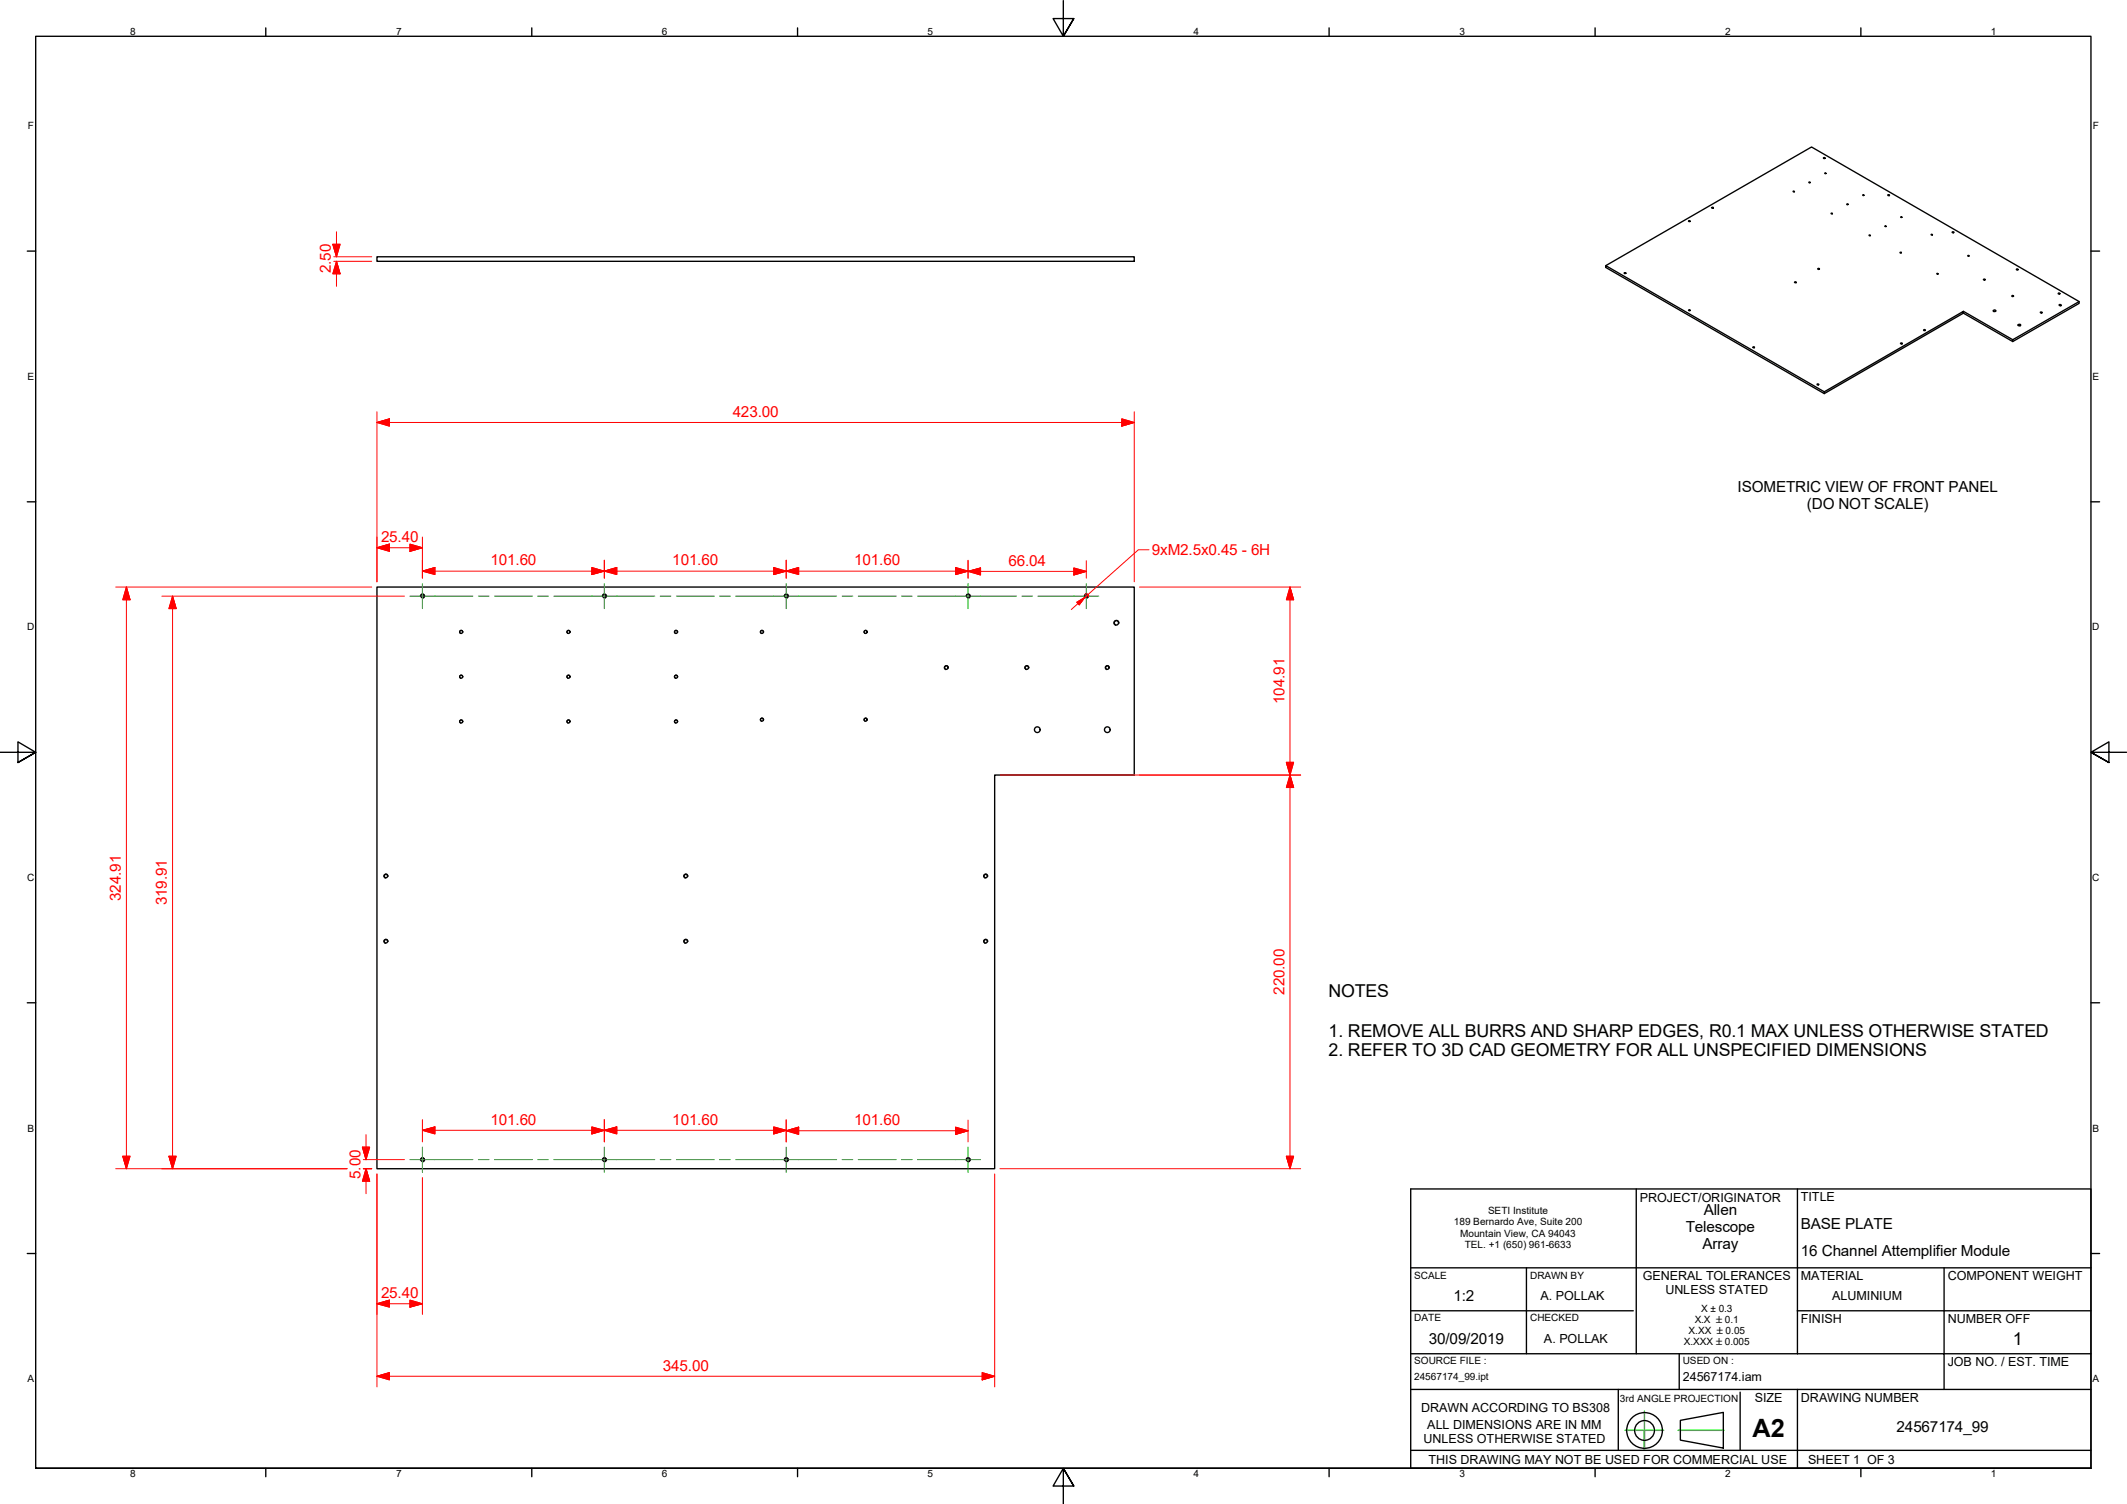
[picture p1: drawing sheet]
<svg xmlns="http://www.w3.org/2000/svg" width="594mm" height="420mm" viewBox="0 0 594 420" stroke-linecap="round" stroke-linejoin="round" font-family="sans-serif">
<!-- layer: Visible Edges(Design Office) -->
<g fill="none" stroke="#000" stroke-width=".38">
<path d="M478 58l.4-.1 .1 .2zM500.9 53.4l.3 .1-.2 .1zM505.2 50.9l.4 .1-.1 .1zM509.7 48.4h.3zM511.4 59.6l.4 .1zM515.8 57l.4 .1-.3 .1zM520.3 54.5h.3l-.2 .2zM527.3 54.4l.4 .1-.3 .2zM105.3 71.7h211.5v1.3h-211.5zM448.5 74.2l57.5-33.1 74.7 43.1v.6l-18.5 10.6M453.7 76.2l.5 .1-.4 .1zM471.7 61.6l.4 .1-.1 .2-.4-.1z"/>
<path d="M501.2 78.8l.4-.1 .1 .2zM507.7 75.1l.3-.1 .2 .2-.3 .1zM522.1 65.6l.3 .2-.2 .1zM526.4 63.2l.3-.1 .1 .2zM530.7 70.5h.4l-.1 .2zM530.9 60.6l.3 .1zM539.4 65.4l.4 .2h-.4zM541 76.4l.3 .1-.3 .1zM545.2 64.9l.5-.1-.2 .3zM549.6 71.4l.4 .1-.2 .1zM554 78.1l.3-.1 .2 .1-.3 .2zM563.2 75.2l.5 .1-.4 .1z"/>
<path d="M471.6 86.7l.5-.1-.1 .2zM530.8 95.9h.5l-.2 .2zM537.3 92.2l.2-.1 .3 .1-.4 .2zM548.4 87l13.8 7.9M556.7 86.7h.7a.35 .35 0 0 1-.3 .4 .35 .35 0 0 1-.4-.4zM561.9 82.7l.2-.2 .3 .2-.4 .1zM563.6 90.7l.5-.1 .3 .2a.4 .4 0 0 1-.4 .2 .4 .4 0 0 1-.4-.3zM569.9 87.2l.5 .1-.4 .1zM574.9 81.9l.5 .1-.4 .1zM575.1 85.1l.6 .2-.2 .1zM580.7 84.2l-18.5 10.7v.5l-13.8-7.9M507.6 107.3l.4 .1-.4 .1z"/>
<path d="M509.5 109.5l38.9-22.5v.5l-38.9 22.5zM509.5 109.5l-61-35.3v.5l61 35.3M105.3 164h211.5v52.5h-39v110h-172.5z"/>
<circle cx="509.5" cy="44.2" r=".2"/>
<circle cx="489.8" cy="97.1" r=".2"/>
<circle cx="118" cy="166.5" r=".48"/>
<circle cx="128.8" cy="176.5" r=".41"/>
<circle cx="158.8" cy="176.5" r=".41"/>
<circle cx="168.8" cy="166.5" r=".48"/>
<circle cx="188.8" cy="176.5" r=".41"/>
<circle cx="212.8" cy="176.5" r=".41"/>
<circle cx="219.6" cy="166.5" r=".48"/>
<circle cx="241.8" cy="176.5" r=".41"/>
<circle cx="270.4" cy="166.5" r=".48"/>
<circle cx="303.4" cy="166.5" r=".48"/>
<circle cx="311.8" cy="174" r=".6"/>
<circle cx="128.8" cy="189.1" r=".41"/>
<circle cx="158.8" cy="189.1" r=".41"/>
<circle cx="188.8" cy="189.1" r=".41"/>
<circle cx="264.3" cy="186.5" r=".48"/>
<circle cx="286.8" cy="186.5" r=".48"/>
<circle cx="309.3" cy="186.5" r=".48"/>
<circle cx="128.8" cy="201.6" r=".41"/>
<circle cx="158.8" cy="201.6" r=".41"/>
<circle cx="188.8" cy="201.6" r=".41"/>
<circle cx="212.8" cy="201.1" r=".41"/>
<circle cx="241.8" cy="201.1" r=".41"/>
<circle cx="289.7" cy="203.8" r=".79"/>
<circle cx="309.3" cy="203.8" r=".79"/>
<circle cx="107.8" cy="244.7" r=".48"/>
<circle cx="191.5" cy="244.7" r=".48"/>
<circle cx="275.3" cy="244.7" r=".48"/>
<circle cx="107.8" cy="263" r=".48"/>
<circle cx="191.5" cy="263" r=".48"/>
<circle cx="275.3" cy="263" r=".48"/>
<circle cx="118" cy="324" r=".48"/>
<circle cx="168.8" cy="324" r=".48"/>
<circle cx="219.6" cy="324" r=".48"/>
<circle cx="270.4" cy="324" r=".48"/>
</g>
<!-- layer: Threads(Design Office) -->
<g fill="none" stroke="#000" stroke-width=".28">
<path d="M117.4 166.6a.6 .6 0 0 1 .5-.7 .6 .6 0 0 1 .7 .5 .6 .6 0 0 1-.5 .7M129.3 176.6a.48 .48 0 0 0-.4-.5 .48 .48 0 0 0-.6 .4 .48 .48 0 0 0 .4 .5M159.3 176.6a.48 .48 0 0 0-.4-.5 .48 .48 0 0 0-.6 .4 .48 .48 0 0 0 .4 .5M168.2 166.6a.6 .6 0 0 1 .5-.7 .6 .6 0 0 1 .7 .5 .6 .6 0 0 1-.5 .7M189.3 176.6a.48 .48 0 0 0-.4-.5 .48 .48 0 0 0-.6 .4 .48 .48 0 0 0 .4 .5M213.3 176.6a.48 .48 0 0 0-.4-.5 .48 .48 0 0 0-.5 .4 .48 .48 0 0 0 .3 .5M219 166.6a.6 .6 0 0 1 .5-.7 .6 .6 0 0 1 .7 .5 .6 .6 0 0 1-.5 .7M242.2 176.6a.48 .48 0 0 0-.3-.5 .48 .48 0 0 0-.6 .4 .48 .48 0 0 0 .4 .5M269.8 166.6a.6 .6 0 0 1 .5-.7 .6 .6 0 0 1 .7 .5 .6 .6 0 0 1-.5 .7M302.8 166.6a.6 .6 0 0 1 .5-.7 .6 .6 0 0 1 .7 .5 .6 .6 0 0 1-.5 .7M312.5 174.1a.73 .73 0 0 0-.6-.8 .73 .73 0 0 0-.8 .6 .73 .73 0 0 0 .6 .8M129.3 189.1a.48 .48 0 0 0-.4-.5 .48 .48 0 0 0-.6 .4 .48 .48 0 0 0 .4 .5"/>
<path d="M159.3 189.1a.48 .48 0 0 0-.4-.5 .48 .48 0 0 0-.6 .4 .48 .48 0 0 0 .4 .5M189.3 189.1a.48 .48 0 0 0-.4-.5 .48 .48 0 0 0-.6 .4 .48 .48 0 0 0 .4 .5M264.9 186.6a.6 .6 0 0 0-.5-.7 .6 .6 0 0 0-.7 .5 .6 .6 0 0 0 .5 .7M287.4 186.6a.6 .6 0 0 0-.5-.7 .6 .6 0 0 0-.7 .5 .6 .6 0 0 0 .5 .7M309.9 186.6a.6 .6 0 0 0-.5-.7 .6 .6 0 0 0-.7 .5 .6 .6 0 0 0 .5 .7M129.3 201.6a.48 .48 0 0 0-.4-.5 .48 .48 0 0 0-.6 .4 .48 .48 0 0 0 .4 .5M159.3 201.6a.48 .48 0 0 0-.4-.5 .48 .48 0 0 0-.6 .4 .48 .48 0 0 0 .4 .5M189.3 201.6a.48 .48 0 0 0-.4-.5 .48 .48 0 0 0-.6 .4 .48 .48 0 0 0 .4 .5M213.3 201.1a.48 .48 0 0 0-.4-.5 .48 .48 0 0 0-.5 .4 .48 .48 0 0 0 .3 .5M242.2 201.1a.48 .48 0 0 0-.3-.5 .48 .48 0 0 0-.6 .4 .48 .48 0 0 0 .4 .5M108.4 244.8a.6 .6 0 0 0-.5-.7 .6 .6 0 0 0-.7 .5 .6 .6 0 0 0 .5 .7M192.1 244.8a.6 .6 0 0 0-.4-.7 .6 .6 0 0 0-.7 .5 .6 .6 0 0 0 .4 .7"/>
<path d="M275.9 244.8a.6 .6 0 0 0-.5-.7 .6 .6 0 0 0-.7 .5 .6 .6 0 0 0 .5 .7M108.4 263.1a.6 .6 0 0 0-.5-.7 .6 .6 0 0 0-.7 .5 .6 .6 0 0 0 .5 .7M192.1 263.1a.6 .6 0 0 0-.4-.7 .6 .6 0 0 0-.7 .5 .6 .6 0 0 0 .4 .7M275.9 263.1a.6 .6 0 0 0-.5-.7 .6 .6 0 0 0-.7 .5 .6 .6 0 0 0 .5 .7M117.4 324.1a.6 .6 0 0 1 .5-.7 .6 .6 0 0 1 .7 .5 .6 .6 0 0 1-.5 .7M168.2 324.1a.6 .6 0 0 1 .5-.7 .6 .6 0 0 1 .7 .5 .6 .6 0 0 1-.5 .7M219 324.1a.6 .6 0 0 1 .5-.7 .6 .6 0 0 1 .7 .5 .6 .6 0 0 1-.5 .7M269.8 324.1a.6 .6 0 0 1 .5-.7 .6 .6 0 0 1 .7 .5 .6 .6 0 0 1-.5 .7"/>
</g>
<!-- layer: Sketch Geometry(Design Office) -->
<g fill="none" stroke="#000" stroke-width=".38">
<path d="M74.2 7.8v2.3M148.5 7.8v2.3M222.8 7.8v2.3M297 .2v9.9l-2.9-4.9h5.8l-2.9 4.9 2.9-4.9M371.2 7.8v2.3M445.5 7.8v2.3M519.7 7.8v2.3M7.6 70.1h2.4M584 70.1h2.4M7.6 140.2h2.4M584 140.2h2.4M0 210.2h10l-5-3v5.8l5-2.8-5 2.8"/>
<path d="M594 210.2h-10l5-3v5.8l-5-2.8 5 2.8M7.6 280.1h2.4M584 280.1h2.4M394 332.1h190v78.1h-190zM457 332.1v46.1M502 332.1v46.1M7.6 350.2h2.4M394 354.2h190M426.3 354.2v24M543 354.2v24h41M584 350.2h2.4M394 366.2h62.2"/>
<path d="M394 378.2h108M469 378.2v10M502 366.2h82M502 378.2h41v10M394 388.2h190M452 388.2v17M459.3 399.6v5.3M469.3 396.8l12-2.2v9.9l-12-2.2zM486 388.9v16.3M502 388.2v22M10 410.2v-400.1h574v400.1h-574h574M74.2 410.2v2.3"/>
<path d="M148.5 410.2v2.3M222.8 410.2v2.3M299.9 415.1l-2.9-4.9 2.9 4.9h-5.8l2.9-4.9v10M371.2 410.2v2.3M394 405.2h190M445.5 410.2v2.3M519.7 410.2v2.3"/>
<circle cx="459.3" cy="399.6" r="5"/>
<circle cx="459.3" cy="399.6" r="2.76"/>
</g>
<path d="M453.8 399.6h10.9M459.3 394.2v10.7M468.7 399.6h12.8" fill="none" stroke="#0f0" stroke-width=".38"/>
<!-- layer: Center Mark(Design Office) -->
<path d="M118 163v7M168.8 163v7M219.6 163v7M270.4 163v7M303.4 163v7M118 320.5v7M168.8 320.5v7M219.6 320.5v7M270.4 320.5v7" fill="none" stroke="#00b000" stroke-width=".28"/>
<!-- layer: Centerline(Design Office) -->
<g fill="none" stroke="#00b000" stroke-width=".28">
<path d="M114.5 166.5h17.6M133.6 166.5h3M138.1 166.5h10.6M150.2 166.5h3M154.7 166.5h28.2M184.4 166.5h3M188.9 166.5h10.6M201 166.5h3M205.5 166.5h28.2M235.2 166.5h3M239.7 166.5h10.6M251.8 166.5h3"/>
<path d="M256.3 166.5h27.6M285.4 166.5h3M289.9 166.5h17M114.5 324h17.6M133.6 324h3M138.1 324h10.6M150.2 324h3M154.7 324h28.2M184.4 324h3M188.9 324h10.6M201 324h3M205.5 324h28.2"/>
<path d="M235.2 324h3M239.7 324h10.6M251.8 324h3M256.3 324h17.6"/>
</g>
<!-- layer: Dimensions(Design Office) -->
<g fill="none" stroke="#f00" stroke-width=".28">
<path d="M93 68.2h2l-1 3.5zM93.2 71.7h10.6M93.2 73h10.6M94 73l1 3.5h-2zM94 64.7v7M94 73v7M105.3 118l3.5-1v2zM105.3 115v47.5M105.3 118h211.5M313.3 117l3.5 1-3.5 1zM316.8 115v47.5M105.3 153l3.5-1v2z"/>
<path d="M105.3 153h12.7M114.5 152l3.5 1-3.5 1zM118 159.6l3.5-1.1v2zM118 150v11.5M118 159.6h152.4M165.3 158.5l3.5 1.1-3.5 .9zM168.8 159.6l3.5-1.1v2zM168.8 156.5v5M216.1 158.5l3.5 1.1-3.5 .9zM219.6 159.6l3.5-1.1v2zM219.6 156.5v5M266.9 158.5l3.5 1.1-3.5 .9z"/>
<path d="M270.4 159.6l3.5-.9v1.9zM270.4 156.5v5M270.4 159.6h33M299.9 158.7l3.5 .9-3.5 1zM303.4 156.6v4.9M32.3 164h71.5M35.3 164l1 3.6h-2zM35.3 164v162.5M45.2 166.5h67.8M48.2 166.5l1 3.5h-2zM48.2 166.5v160M318.3 164h45"/>
<path d="M360.3 164l1 3.6h-2zM360.3 164v162.5M279.3 216.5h84M359.3 213h2l-1 3.5zM360.3 216.5l1 3.5h-2zM102.2 317v7M118 315.8l3.5-1v2zM118 312.8v6.2M118 315.8h101.6M165.3 314.8l3.5 1-3.5 1zM168.8 315.8l3.5-1v2zM168.8 312.8v6.2"/>
<path d="M216.1 314.8l3.5 1-3.5 1zM219.6 315.9l3.5-1v2zM219.6 312.8v6.2M219.6 315.9h50.8M266.9 314.9l3.5 1-3.5 1zM270.4 312.9v6.1M32.3 326.5h64.7M34.3 323h2l-1 3.5zM47.2 323h2l-1 3.5zM101.2 320.5h2.1l-1.1 3.5zM101.5 326.5h2.3M101.5 324h11.5"/>
<path d="M102.2 326.5l1.1 3.5h-2.1zM102.2 326.5v7M105.3 328v59.5M118 329v38.2M277.8 328v59.5M279.3 326.5h84M359.3 323h2l-1 3.5zM105.3 364.2l3.5-1v2zM105.3 364.2h12.7M114.5 363.2l3.5 1-3.5 1zM105.3 384.5l3.5-1v2zM105.3 384.5h172.5"/>
<path d="M274.3 383.5l3.5 1-3.5 1z"/>
</g>
<g fill="#f00" stroke="#f00" stroke-width=".28">
<path d="M102.2 326.5l1.1 3.5z"/>
<path d="M102.2 326.5l1.1 3.5h-2.1z"/>
<path d="M101.2 320.5l1 3.5z"/>
<path d="M101.2 320.5h2.1l-1.1 3.5z"/>
<path d="M47.2 323l1 3.5z"/>
<path d="M47.2 323h2l-1 3.5z"/>
<path d="M48.2 166.5l1 3.5z"/>
<path d="M48.2 166.5l1 3.5h-2z"/>
<path d="M105.3 364.2l3.5-1z"/>
<path d="M105.3 364.2l3.5-1v2z"/>
<path d="M114.5 365.2l3.5-1z"/>
<path d="M114.5 363.2l3.5 1-3.5 1z"/>
<path d="M118 315.8l3.5-1z"/>
<path d="M118 315.8l3.5-1v2z"/>
<path d="M165.3 316.8l3.5-1z"/>
<path d="M165.3 314.8l3.5 1-3.5 1z"/>
<path d="M168.8 315.8l3.5-1z"/>
<path d="M168.8 315.8l3.5-1v2z"/>
<path d="M216.1 316.8l3.5-1z"/>
<path d="M216.1 314.8l3.5 1-3.5 1z"/>
<path d="M219.6 315.9l3.5-1z"/>
<path d="M219.6 315.9l3.5-1v2z"/>
<path d="M266.9 316.9l3.5-1z"/>
<path d="M266.9 314.9l3.5 1-3.5 1z"/>
<path d="M118 159.6l3.5-1.1z"/>
<path d="M118 159.6l3.5-1.1v2z"/>
<path d="M165.3 160.5l3.5-.9z"/>
<path d="M165.3 158.5l3.5 1.1-3.5 .9z"/>
<path d="M168.8 159.6l3.5-1.1z"/>
<path d="M168.8 159.6l3.5-1.1v2z"/>
<path d="M216.1 160.5l3.5-.9z"/>
<path d="M216.1 158.5l3.5 1.1-3.5 .9z"/>
<path d="M266.9 160.5l3.5-.9z"/>
<path d="M266.9 158.5l3.5 1.1-3.5 .9z"/>
<path d="M219.6 159.6l3.5-1.1z"/>
<path d="M219.6 159.6l3.5-1.1v2z"/>
<path d="M270.4 159.6l3.5-.9z"/>
<path d="M270.4 159.6l3.5-.9v1.9z"/>
<path d="M299.9 160.6l3.5-1z"/>
<path d="M299.9 158.7l3.5 .9-3.5 1z"/>
<path d="M105.3 153l3.5-1z"/>
<path d="M105.3 153l3.5-1v2z"/>
<path d="M114.5 154l3.5-1z"/>
<path d="M114.5 152l3.5 1-3.5 1z"/>
<path d="M359.3 213l1 3.5z"/>
<path d="M359.3 213h2l-1 3.5z"/>
<path d="M360.3 164l1 3.6z"/>
<path d="M360.3 164l1 3.6h-2z"/>
<path d="M359.3 323l1 3.5z"/>
<path d="M359.3 323h2l-1 3.5z"/>
<path d="M360.3 216.5l1 3.5z"/>
<path d="M360.3 216.5l1 3.5h-2z"/>
<path d="M313.3 119l3.5-1z"/>
<path d="M313.3 117l3.5 1-3.5 1z"/>
<path d="M105.3 118l3.5-1z"/>
<path d="M105.3 118l3.5-1v2z"/>
<path d="M35.3 164l1 3.6z"/>
<path d="M35.3 164l1 3.6h-2z"/>
<path d="M34.3 323l1 3.5z"/>
<path d="M34.3 323h2l-1 3.5z"/>
<path d="M105.3 384.5l3.5-1z"/>
<path d="M105.3 384.5l3.5-1v2z"/>
<path d="M274.3 385.5l3.5-1z"/>
<path d="M274.3 383.5l3.5 1-3.5 1z"/>
<path d="M93 68.2l1 3.5z"/>
<path d="M93 68.2h2l-1 3.5z"/>
<path d="M94 73l1 3.5z"/>
<path d="M94 73l1 3.5h-2z"/>
</g>
<!-- layer: Symbols(Design Office) -->
<path d="M320.9 153.6h-3l-14.9 13.3M300.7 168.3l2.3-1.4-1.6 2.1zM303 166.9l-3.8 3.4M303.3 165.9l-.3 .2M303.5 165.9l.5 .5M303.9 166.1l-.9 .8M304 166.6l-.1 .2" fill="none" stroke="#f00" stroke-width=".28"/>
<g fill="#f00" stroke="#f00" stroke-width=".28">
<path d="M303 166.9l-1.6 2.1z"/>
<path d="M300.7 168.3l2.3-1.4-1.6 2.1z"/>
</g>
<text font-size="7" fill="#020000" x="489.5" y="401.4">A2</text>
<g font-size="5">
<text x="371.1" y="278.6">NOTES</text>
<text x="371.1" y="289.6">1. REMOVE ALL BURRS AND SHARP EDGES, R0.1 MAX UNLESS OTHERWISE STATED</text>
<text x="371.1" y="295.1">2. REFER TO 3D CAD GEOMETRY FOR ALL UNSPECIFIED DIMENSIONS</text>
</g>
<text font-size="5" fill="#020000" x="562.2" y="375.6">1</text>
<g font-size="4.3" fill="#f00">
<text x="92.4" y="76.3" transform="rotate(-90 92.4 76.3)">2.50</text>
<text x="204.7" y="116.5">423.00</text>
<text x="106.4" y="151.5">25.40</text>
<text x="321.7" y="155.1">9xM2.5x0.45 - 6H</text>
<text x="137" y="158">101.60</text>
<text x="187.8" y="158">101.60</text>
<text x="238.6" y="158">101.60</text>
<text x="281.7" y="158.1">66.04</text>
<text x="358.8" y="196.6" transform="rotate(-90 358.8 196.6)">104.91</text>
<text x="33.7" y="251.7" transform="rotate(-90 33.7 251.7)">324.91</text>
<text x="46.6" y="252.9" transform="rotate(-90 46.6 252.9)">319.91</text>
<text x="358.8" y="277.9" transform="rotate(-90 358.8 277.9)">220.00</text>
<text x="137" y="314.2">101.60</text>
<text x="187.8" y="314.2">101.60</text>
<text x="238.6" y="314.4">101.60</text>
<text x="100.7" y="329.3" transform="rotate(-90 100.7 329.3)">5.00</text>
<text x="106.4" y="362.6">25.40</text>
<text x="185.2" y="382.9">345.00</text>
</g>
<g font-size="4.3">
<text x="485.3" y="137.5">ISOMETRIC VIEW OF FRONT PANEL</text>
<text x="504.6" y="142.2">(DO NOT SCALE)</text>
<text x="475.9" y="339.5">Allen</text>
<text x="470.9" y="344.2">Telescope</text>
<text x="503" y="343.2">BASE PLATE</text>
<text x="475.5" y="348.9">Array</text>
<text x="503" y="351">16 Channel Attemplifier Module</text>
<text x="406" y="363.4">1:2</text>
<text x="399" y="375.4">30/09/2019</text>
<text x="529.7" y="400">24567174_99</text>
</g>
<g font-size="3.5">
<text x="458" y="335.7">PROJECT/ORIGINATOR</text>
<text x="503" y="335.6">TITLE</text>
<text x="458.9" y="357.7">GENERAL TOLERANCES</text>
<text x="503" y="357.7">MATERIAL</text>
<text x="544" y="357.7">COMPONENT WEIGHT</text>
<text x="430.3" y="363.1">A. POLLAK</text>
<text x="465.1" y="361.6">UNLESS STATED</text>
<text x="511.7" y="363.1">ALUMINIUM</text>
<text x="503" y="369.7">FINISH</text>
<text x="431.2" y="375.1">A. POLLAK</text>
<text x="396.9" y="394.4">DRAWN ACCORDING TO BS308</text>
<text x="490.1" y="391.7">SIZE</text>
<text x="503" y="391.7">DRAWING NUMBER</text>
<text x="398.7" y="399.1">ALL DIMENSIONS ARE IN MM</text>
<text x="397.6" y="403">UNLESS OTHERWISE STATED</text>
<text x="399" y="408.9">THIS DRAWING MAY NOT BE USED FOR COMMERCIAL USE</text>
</g>
<g font-size="3.5" fill="#020000">
<text x="544" y="369.7">NUMBER OFF</text>
<text x="544" y="381.7">JOB NO. / EST. TIME</text>
<text x="470" y="385.7">24567174.iam</text>
<text x="505" y="408.9">SHEET 1 OF 3</text>
</g>
<g font-size="2.8">
<text x="36.3" y="9.8">8</text>
<text x="110.6" y="9.8">7</text>
<text x="184.8" y="9.8">6</text>
<text x="259.1" y="9.8">5</text>
<text x="333.4" y="9.8">4</text>
<text x="407.6" y="9.8">3</text>
<text x="481.8" y="9.8">2</text>
<text x="556.1" y="9.8">1</text>
<text x="7.7" y="36.2">F</text>
<text x="584.5" y="36.2">F</text>
<text x="7.7" y="106.2">E</text>
<text x="584.5" y="106.2">E</text>
<text x="7.6" y="176.1">D</text>
<text x="584.4" y="176.1">D</text>
<text x="7.6" y="246.2">C</text>
<text x="584.4" y="246.2">C</text>
<text x="7.7" y="316.1">B</text>
<text x="584.5" y="316.1">B</text>
<text x="415.6" y="339.1">SETI Institute</text>
<text x="406.1" y="342.3">189 Bernardo Ave, Suite 200</text>
<text x="407.9" y="345.5">Mountain View, CA 94043</text>
<text x="409.1" y="348.6">TEL. +1 (650) 961-6633</text>
<text x="395" y="357.2">SCALE</text>
<text x="427.4" y="357.2">DRAWN BY</text>
<text x="395" y="369.2">DATE</text>
<text x="427.4" y="369.2">CHECKED</text>
<text x="473.3" y="369.7">X.X ±0.1</text>
<text x="475.1" y="366.6">X ± 0.3</text>
<text x="470.3" y="375.6">X.XXX ±0.005</text>
<text x="471.6" y="372.7">X.XX ±0.05</text>
<text x="7.7" y="386.2">A</text>
<text x="584.5" y="386.2">A</text>
<text x="36.3" y="412.5">8</text>
<text x="110.6" y="412.5">7</text>
<text x="184.8" y="412.5">6</text>
<text x="259.1" y="412.5">5</text>
<text x="333.4" y="412.5">4</text>
<text x="407.6" y="412.5">3</text>
<text x="481.8" y="412.5">2</text>
<text x="556.1" y="412.5">1</text>
</g>
<g font-size="2.8" fill="#020000">
<text x="395" y="381.2">SOURCE FILE :</text>
<text x="470" y="381.2">USED ON :</text>
<text x="395" y="385.6">24567174_99.ipt</text>
<text x="452.4" y="391.6">3rd ANGLE PROJECTION</text>
</g>
</svg>
